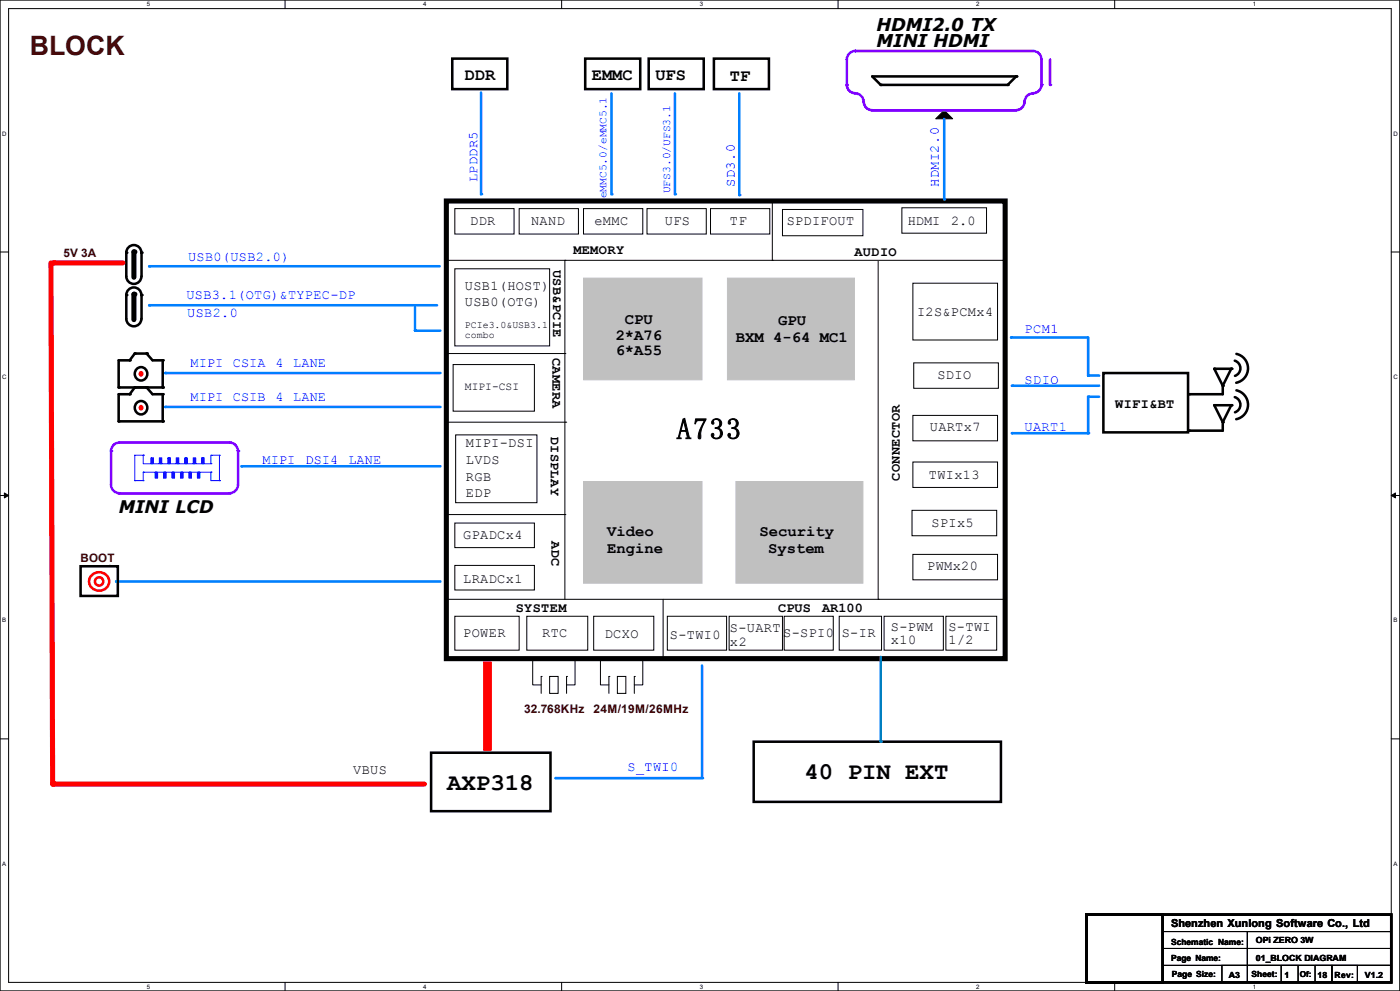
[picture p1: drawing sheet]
<svg xmlns="http://www.w3.org/2000/svg" width="420mm" height="297mm" viewBox="0 0 420 297" stroke-linecap="round" stroke-linejoin="round" font-family="sans-serif">
<path d="M0 0h419.9v297h-419.9zM2.6 2.6h414.8v291.8h-414.8z" fill="none" stroke="#000" stroke-width=".3"/>
<g fill="#fff">
<path d="M44 .3h1v2h-1z"/>
<path d="M44 294.7h1v2h-1z"/>
</g>
<path d="M85.5 0v2.6M85.5 294.4v2.6" fill="none" stroke="#000" stroke-width=".3"/>
<g fill="#fff">
<path d="M127 .3h.9v2h-.9z"/>
<path d="M127 294.7h.9v2h-.9z"/>
</g>
<path d="M168.5 0v2.6M168.5 294.4v2.6" fill="none" stroke="#000" stroke-width=".3"/>
<g fill="#fff">
<path d="M209.9 .3h1v2h-1z"/>
<path d="M209.9 294.7h1v2h-1z"/>
</g>
<path d="M251.4 0v2.6M251.4 294.4v2.6" fill="none" stroke="#000" stroke-width=".3"/>
<g fill="#fff">
<path d="M292.9 .3h.9v2h-.9z"/>
<path d="M292.9 294.7h.9v2h-.9z"/>
</g>
<path d="M334.4 0v2.6M334.4 294.4v2.6" fill="none" stroke="#000" stroke-width=".3"/>
<g fill="#fff">
<path d="M375.8 .3h1v2h-1z"/>
<path d="M375.8 294.7h1v2h-1z"/>
<path d="M.7 39h1.2v2h-1.2z"/>
<path d="M418 39h1.3v2h-1.3z"/>
<path d="M.7 112h1.2v2h-1.2z"/>
<path d="M418 112h1.3v2h-1.3z"/>
</g>
<path d="M0 75.5h2.6M417.4 75.5h2.5" fill="none" stroke="#000" stroke-width=".3"/>
<g fill="#fff">
<path d="M.7 185h1.2v1.9h-1.2z"/>
<path d="M418 185h1.2v1.9h-1.2z"/>
</g>
<path d="M0 148.5h2.6M417.4 148.5h2.5" fill="none" stroke="#000" stroke-width=".3"/>
<path d="M1.3 147.7l1.3 .8-1.3 .7zM417.4 148.5l1.2-.8v1.5z" fill="#000" stroke="#000" stroke-width=".3"/>
<g fill="#fff">
<path d="M.7 257.9h1.2v2h-1.2z"/>
<path d="M418 257.9h1.2v2h-1.2z"/>
</g>
<g fill="none" stroke="#000" stroke-width=".3">
<path d="M136.4 62.5h17.8v7.6h-17.8zM155.7 62.5h17.8v7.6h-17.8zM270.6 62.3h25.4v7.6h-25.4zM273.9 84.9h25.4v17h-25.4zM274.1 108.8h25.4v7.6h-25.4zM273.9 138.5h25.4v7.6h-25.4zM273.9 124.5h25.4v7.6h-25.4zM273.6 153h25.4v7.6h-25.4zM273.9 166.2h25.4v7.6h-25.4zM136.4 184.7h19.3v10.2h-19.3zM158 184.7h18.3v10.2h-18.3zM178.1 184.7h18v10.2h-18z"/>
<path d="M218.7 184.7h16v10.2h-16zM251.8 184.7h12.7v10.2h-12.7zM265.2 184.7h17.8v10.2h-17.8zM0 221.4h2.6M417.4 221.4h2.5"/>
</g>
<g fill="#c0c0c0" stroke="#c0c0c0" stroke-width=".3">
<path d="M175 83.4h35.6v30.4h-35.6z" fill-rule="evenodd"/>
<path d="M218.2 83.4h38.1v30.4h-38.1z" fill-rule="evenodd"/>
<path d="M175 144.3h35.6v30.5h-35.6z" fill-rule="evenodd"/>
<path d="M220.8 144.3h38.1v30.5h-38.1z" fill-rule="evenodd"/>
</g>
<path d="M129.3 225.6h35.8v17.5h-35.8z" fill="none" stroke="#000" stroke-width=".76"/>
<path d="M44.7 91.5h86.4" fill="none" stroke="#007fff" stroke-width=".76"/>
<circle cx="44.7" cy="91.5" r=".38" fill="#007fff"/>
<path d="M49.6 111.8h82.5" fill="none" stroke="#007fff" stroke-width=".76"/>
<circle cx="49.6" cy="111.8" r=".38" fill="#007fff"/>
<path d="M145.1 198.4h2.3v26.4h-2.3z" fill-rule="evenodd" fill="#f00" stroke="#f00" stroke-width=".3"/>
<path d="M15.8 235h111.5" fill="none" stroke="#f00" stroke-width="1.5"/>
<circle cx="15.8" cy="235" r=".76" fill="#f00"/>
<g fill="none" stroke="#000" stroke-width=".3">
<path d="M133.9 78h166.9M169.5 78h.1M169.5 78v101.6M231.7 78h.1M231.7 60.2v17.8M263.4 78.3v101.3M300.8 78h.1M133.9 179.6h.1M133.9 179.6h167.6M198.9 179.6v17.8M263.4 179.6h.1M159.8 197.7v7.6h2.5"/>
<path d="M172.5 197.7v7.6h-2.5M180.1 197.7v7.6h2.6M192.8 197.7v7.6h-2.5M198.9 197.4h.1M162.3 202.7h.1M162.3 202.7v5.1M164.9 202.7h2.5v5.1h-2.5zM170 202.7h.1M170 202.7v5.1M182.7 202.7h.1M182.7 202.7v5.1M185.2 202.7h2.5v5.1h-2.5z"/>
<path d="M190.3 202.7h.1M190.3 202.7v5.1"/>
</g>
<path d="M303.6 115.6h26.1" fill="none" stroke="#007fff" stroke-width=".76"/>
<circle cx="303.6" cy="115.6" r=".38" fill="#007fff"/>
<path d="M331 111.8h25.4v17.8h-25.4z" fill="none" stroke="#000" stroke-width=".76"/>
<path d="M133.9 60.2h167.6v137.2h-167.6z" fill="none" stroke="#000" stroke-width="1.5"/>
<path d="M144.3 27.7v30.5" fill="none" stroke="#007fff" stroke-width=".76"/>
<circle cx="144.3" cy="58.2" r=".38" fill="#007fff"/>
<path d="M183.4 28v30.2" fill="none" stroke="#007fff" stroke-width=".76"/>
<circle cx="183.4" cy="58.2" r=".38" fill="#007fff"/>
<path d="M221.8 28v30.5" fill="none" stroke="#007fff" stroke-width=".76"/>
<circle cx="221.8" cy="58.5" r=".38" fill="#007fff"/>
<path d="M303.3 101.1h23.1" fill="none" stroke="#007fff" stroke-width=".76"/>
<circle cx="303.3" cy="101.1" r=".38" fill="#007fff"/>
<path d="M326.4 101.1v11.5" fill="none" stroke="#007fff" stroke-width=".76"/>
<circle cx="326.4" cy="112.6" r=".38" fill="#007fff"/>
<path d="M326.4 112.6h3.3" fill="none" stroke="#007fff" stroke-width=".76"/>
<circle cx="326.4" cy="112.6" r=".38" fill="#007fff"/>
<g fill="none" stroke="#000" stroke-width=".3">
<path d="M234.7 62.8h24.2v7.9h-24.2zM133.9 106h35.6M135.9 109.3h24.4v13.9h-24.4zM169.5 106h.1M134.2 126.5h35.5M136.7 130.3h24.4v20.4h-24.4zM169.7 126.5h.1M133.9 154.2h35.6M136.4 156.8h23.9v7.3h-23.9zM169.5 154.2h.1M136.4 169.5h23.9v7.3h-23.9zM200.2 184.7h17.8v10.2h-17.8z"/>
<path d="M283.8 184.7h15.2v10.2h-15.2z"/>
</g>
<path d="M166.7 233.2h43.9" fill="none" stroke="#007fff" stroke-width=".76"/>
<circle cx="166.7" cy="233.2" r=".38" fill="#007fff"/>
<path d="M210.6 199.4v33.8" fill="none" stroke="#007fff" stroke-width=".76"/>
<circle cx="210.6" cy="233.2" r=".38" fill="#007fff"/>
<path d="M124.5 99.1h7.6" fill="none" stroke="#007fff" stroke-width=".76"/>
<circle cx="124.5" cy="99.1" r=".38" fill="#007fff"/>
<path d="M124.5 91.5v7.6" fill="none" stroke="#007fff" stroke-width=".76"/>
<circle cx="124.5" cy="99.1" r=".38" fill="#007fff"/>
<path d="M44.7 79.8h87.2" fill="none" stroke="#007fff" stroke-width=".76"/>
<circle cx="44.7" cy="79.8" r=".38" fill="#007fff"/>
<path d="M136.4 80.6h28.5v23.1h-28.5zM235.2 184.7h14.8v10.2h-14.8z" fill="none" stroke="#000" stroke-width=".3"/>
<g fill="none" stroke="#000" stroke-width=".76">
<path d="M45.8 108l-1.8-2h-3.6l-1.5 2h-3.3v8.1M48.8 108v8.1"/>
<circle cx="42.2" cy="112" r="1.95"/>
</g>
<g fill="#000">
<circle cx="35.6" cy="116.1" r=".38"/>
<circle cx="38.9" cy="108" r=".38"/>
<circle cx="40.4" cy="106" r=".38"/>
<circle cx="44" cy="106" r=".38"/>
<circle cx="48.8" cy="116.1" r=".38"/>
</g>
<path d="M34.8 174.3h97.3" fill="none" stroke="#007fff" stroke-width=".76"/>
<circle cx="34.8" cy="174.3" r=".38" fill="#007fff"/>
<path d="M38.6 86.8a2.26 2.26 0 0 1 2.4-.5 2.26 2.26 0 0 1 1.4 2.1v7.1a2.26 2.26 0 0 1-2.2 2.3 2.26 2.26 0 0 1-2.3-2.3v-7.1l.1-.6zM24.2 169.7h11.1v8.9h-11.1z" fill="none" stroke="#000" stroke-width=".76"/>
<g fill="none" stroke="#f00" stroke-width=".76">
<path d="M27.4 172.5a2.93 2.93 0 0 1 4-.6 2.93 2.93 0 0 1 .7 4.1 2.93 2.93 0 0 1-4.1 .6 2.93 2.93 0 0 1-.6-4.1z"/>
<circle cx="29.7" cy="174.3" r="1.25"/>
</g>
<path d="M32.8 169.5h.1" fill="none" stroke="#000" stroke-width=".3"/>
<g fill="#000">
<circle cx="37.9" cy="88.4" r=".38"/>
<circle cx="40.2" cy="88.2" r=".76"/>
<circle cx="42.5" cy="88.4" r=".38"/>
</g>
<path d="M40.2 88.2v7.6" fill="none" stroke="#000" stroke-width="1.5"/>
<path d="M15.3 78.8l.5 155.9" fill="none" stroke="#f00" stroke-width="1.5"/>
<circle cx="15.8" cy="234.7" r=".76" fill="#f00"/>
<circle cx="42.2" cy="112" r=".43" fill="none" stroke="#f00" stroke-width=".76"/>
<path d="M35.6 116.1h13.2M45.8 108h3M366.8 126.5v2.6h-10.1" fill="none" stroke="#000" stroke-width=".76"/>
<g fill="#000">
<circle cx="48.8" cy="108" r=".38"/>
<circle cx="48.8" cy="116.1" r=".38"/>
<circle cx="356.7" cy="129.1" r=".38"/>
<circle cx="366.8" cy="126.5" r=".38"/>
</g>
<path d="M303.6 129.8h22.8" fill="none" stroke="#007fff" stroke-width=".76"/>
<circle cx="303.6" cy="129.8" r=".38" fill="#007fff"/>
<path d="M326.4 118.9v10.9" fill="none" stroke="#007fff" stroke-width=".76"/>
<circle cx="326.4" cy="129.8" r=".38" fill="#007fff"/>
<path d="M326.4 118.9h3.3" fill="none" stroke="#007fff" stroke-width=".76"/>
<circle cx="326.4" cy="118.9" r=".38" fill="#007fff"/>
<path d="M135.7 17.6h16.5v9.1h-16.5zM175.6 17.6h16.5v9.1h-16.5zM214.2 17.6h16.5v9.1h-16.5zM38.6 74.1a2.26 2.26 0 0 1 2.4-.5 2.26 2.26 0 0 1 1.4 2.1v7.1a2.26 2.26 0 0 1-2.2 2.3 2.26 2.26 0 0 1-2.3-2.3v-7.1l.1-.6zM364.3 110.5h5.1l-2.6 5.1zM366.8 115.6v2.6h-10.1M370.4 119a2.39 2.39 0 0 1 1.7 2.3 2.39 2.39 0 0 1-1.6 2.3M370.4 108.1a2.39 2.39 0 0 1 1.7 2.2 2.39 2.39 0 0 1-1.6 2.3M370.9 117a4.4 4.4 0 0 1 3.5 4.3 4.4 4.4 0 0 1-3.5 4.3M370.9 106.1a4.4 4.4 0 0 1 3.5 4.3 4.4 4.4 0 0 1-3.5 4.3M364.3 121.5h5.1l-2.6 5z" fill="none" stroke="#000" stroke-width=".76"/>
<path d="M175 62.5h17.8v7.6h-17.8zM194.1 62.5h17.8v7.6h-17.8zM213.1 62.5h17.8v7.6h-17.8z" fill="none" stroke="#000" stroke-width=".3"/>
<g fill="#000">
<circle cx="37.9" cy="75.7" r=".38"/>
<circle cx="40.2" cy="75.5" r=".76"/>
<circle cx="42.5" cy="75.7" r=".38"/>
<circle cx="356.7" cy="118.2" r=".38"/>
<circle cx="364.3" cy="110.5" r=".38"/>
<circle cx="366.8" cy="115.6" r=".38"/>
<circle cx="369.4" cy="110.5" r=".38"/>
<circle cx="364.3" cy="121.5" r=".38"/>
<circle cx="369.4" cy="121.5" r=".38"/>
</g>
<path d="M40.2 75.5v7.6" fill="none" stroke="#000" stroke-width="1.5"/>
<path d="M16 78.8h20.9" fill="none" stroke="#f00" stroke-width="1.5"/>
<circle cx="16" cy="78.8" r=".76" fill="#f00"/>
<path d="M226.1 222.3h74.2v18h-74.2z" fill="none" stroke="#000" stroke-width=".76"/>
<path d="M264.2 196.9v25.4" fill="none" stroke="#007fc0" stroke-width=".76"/>
<circle cx="264.2" cy="222.3" r=".38" fill="#007fc0"/>
<path d="M202.5 28v30.2" fill="none" stroke="#007fff" stroke-width=".76"/>
<circle cx="202.5" cy="58.2" r=".38" fill="#007fff"/>
<g fill="none" stroke="#000" stroke-width=".76">
<path d="M194.6 17.6h16.5v9.1h-16.5zM35.6 118.2v8.1h13.2v-8.1h-3l-1.8-2.1h-3.6l-1.5 2.1"/>
<circle cx="42.2" cy="122.2" r="1.95"/>
</g>
<g fill="#000">
<circle cx="40.4" cy="116.1" r=".38"/>
<circle cx="44" cy="116.1" r=".38"/>
<circle cx="48.8" cy="118.2" r=".38"/>
<circle cx="35.6" cy="126.3" r=".38"/>
<circle cx="48.8" cy="126.3" r=".38"/>
</g>
<circle cx="42.2" cy="122.2" r=".43" fill="none" stroke="#f00" stroke-width=".76"/>
<path d="M49.6 122h82.5" fill="none" stroke="#007fff" stroke-width=".76"/>
<circle cx="49.6" cy="122" r=".38" fill="#007fff"/>
<path d="M35.6 118.2h3.3" fill="none" stroke="#000" stroke-width=".76"/>
<circle cx="38.9" cy="118.2" r=".38" fill="#000"/>
<path d="M283.3 33.1l2.5 2.5h-5.1z" fill-rule="evenodd" fill="#000" stroke="#000" stroke-width=".3"/>
<path d="M256.6 15.3h53.3" fill="none" stroke="#7f00ff" stroke-width=".76"/>
<circle cx="256.6" cy="15.3" r=".38" fill="#7f00ff"/>
<path d="M256.6 15.3a2.52 2.52 0 0 0-2.6 2.5v7.6" fill="none" stroke="#7f00ff" stroke-width=".76"/>
<circle cx="254" cy="25.4" r=".38" fill="#7f00ff"/>
<path d="M259.1 30.5a2.52 2.52 0 0 0 2.6 2.5M261.7 33.1h43.1" fill="none" stroke="#7f00ff" stroke-width=".76"/>
<circle cx="261.7" cy="33.1" r=".38" fill="#7f00ff"/>
<path d="M309.9 15.3a2.52 2.52 0 0 1 2.5 2.5l.1 7.6M254 25.4a2.52 2.52 0 0 0 2.6 2.5" fill="none" stroke="#7f00ff" stroke-width=".76"/>
<circle cx="312.5" cy="25.4" r=".38" fill="#7f00ff"/>
<path d="M315 17.8v7.6M307.3 30.5a2.52 2.52 0 0 1-2.5 2.5M312.4 25.4a2.58 2.58 0 0 1-2.5 2.6 2.52 2.52 0 0 0-2.5 2.5" fill="none" stroke="#7f00ff" stroke-width=".76"/>
<path d="M261.7 22.9h43.1l-2.5 2.5h-38.1z" fill="none" stroke="#000" stroke-width=".76"/>
<g fill="#000">
<circle cx="264.2" cy="25.4" r=".38"/>
<circle cx="302.3" cy="25.4" r=".38"/>
<circle cx="304.8" cy="22.9" r=".38"/>
</g>
<circle cx="315" cy="25.4" r=".38" fill="#7f00ff"/>
<path d="M256.6 28a2.52 2.52 0 0 1 2.5 2.5" fill="none" stroke="#7f00ff" stroke-width=".76"/>
<path d="M283.3 35.6v24.1" fill="none" stroke="#007fff" stroke-width=".76"/>
<circle cx="283.3" cy="59.7" r=".38" fill="#007fff"/>
<path d="M33.3 135.2v10.1" fill="none" stroke="#7f00ff" stroke-width=".76"/>
<circle cx="33.3" cy="135.2" r=".38" fill="#7f00ff"/>
<path d="M71.4 135.2v10.1" fill="none" stroke="#7f00ff" stroke-width=".76"/>
<circle cx="71.4" cy="135.2" r=".38" fill="#7f00ff"/>
<path d="M35.9 132.6h33" fill="none" stroke="#7f00ff" stroke-width=".76"/>
<circle cx="68.9" cy="132.6" r=".38" fill="#7f00ff"/>
<path d="M35.9 132.6a2.52 2.52 0 0 0-2.6 2.6M68.9 132.6a2.52 2.52 0 0 1 2.5 2.6M35.9 147.9h33" fill="none" stroke="#7f00ff" stroke-width=".76"/>
<circle cx="68.9" cy="147.9" r=".38" fill="#7f00ff"/>
<path d="M33.3 145.3a2.52 2.52 0 0 0 2.6 2.5M71.4 145.3a2.52 2.52 0 0 1-2.5 2.5" fill="none" stroke="#7f00ff" stroke-width=".76"/>
<g fill="none" stroke="#00f" stroke-width=".3">
<path d="M43 136.4h.1M43 136.4v2.6h20.3M43 136.4h-2.6v7.7M63.3 139h.1M63.3 136.4h.1M63.3 136.4v2.6M63.3 136.4h2.5M65.8 136.4h.1M65.8 136.4v7.7M40.4 144.1h.1M40.4 144.1h2.6M43 141.5h.1"/>
<path d="M43 144.1h.1M43 141.5h20.3M43 141.5v2.6M63.3 141.5h.1M63.3 141.5v2.6h2.5M65.8 144.1h.1"/>
</g>
<g fill="#00f" stroke="#00f" stroke-width=".3">
<path d="M46.5 141.5h.8v1.8h-.8z" fill-rule="evenodd"/>
<path d="M49.1 141.5h.7v1.8h-.7z" fill-rule="evenodd"/>
<path d="M51.6 141.5h.8v1.8h-.8z" fill-rule="evenodd"/>
<path d="M59.2 141.5h.8v1.8h-.8z" fill-rule="evenodd"/>
<path d="M45.3 137.2h.7v1.8h-.7z" fill-rule="evenodd"/>
<path d="M56.7 141.5h.7v1.8h-.7z" fill-rule="evenodd"/>
<path d="M54.1 141.5h.8v1.8h-.8z" fill-rule="evenodd"/>
<path d="M47.8 137.2h.8v1.8h-.8z" fill-rule="evenodd"/>
<path d="M50.3 137.2h.8v1.8h-.8z" fill-rule="evenodd"/>
<path d="M52.9 137.2h.7v1.8h-.7z" fill-rule="evenodd"/>
<path d="M55.4 137.2h.8v1.8h-.8z" fill-rule="evenodd"/>
<path d="M58 137.2h.7v1.8h-.7z" fill-rule="evenodd"/>
<path d="M60.5 137.2h.8v1.8h-.8z" fill-rule="evenodd"/>
</g>
<path d="M72.4 139.7h59.7" fill="none" stroke="#007fff" stroke-width=".76"/>
<circle cx="72.4" cy="139.7" r=".38" fill="#007fff"/>
<path d="M348.8 279.2h68.6v5.1h-68.6zM348.8 274.1h68.6v5.1h-68.6zM374.2 279.2h43.2v10.1h-43.2zM348.8 284.3h68.6v5h-68.6zM348.8 289.3h68.6v5.1h-68.6zM366.6 289.3h7.6v5.1h-7.6zM384.3 289.3h5.1v5.1h-5.1zM394.5 289.3h5.1v5.1h-5.1zM399.6 289.3h7.6v5.1h-7.6z" fill="none" stroke="#000" stroke-width=".3"/>
<path d="M325.9 274.1h91.5v20.3h-91.5zM325.9 274.1h22.9v20.3h-22.9z" fill="none" stroke="#000" stroke-width=".76"/>
<text font-size="8.9" x="203" y="131.6">A733</text>
<text font-size="8" fill="#3f0000" x="8.9" y="16.4">BLOCK</text>
<g font-size="7.2">
<text x="241.3" y="233.4">40 PIN EXT</text>
<text x="134.2" y="236.7">AXP318</text>
</g>
<g font-size="5.3">
<text x="262.9" y="9.1">HDMI2.0 TX</text>
<text x="262.9" y="14.2">MINI HDMI</text>
</g>
<text font-size="5.2" x="35.6" y="153.8">MINI LCD</text>
<g font-size="5.1">
<text x="139.5" y="23.9">DDR</text>
<text x="177.6" y="23.9">EMMC</text>
<text x="196.6" y="23.9">UFS</text>
<text x="219" y="24.1">TF</text>
</g>
<g font-size="4.7">
<text x="184.7" y="101.8">2*A76</text>
<text x="187.5" y="97.1">CPU</text>
<text x="233.5" y="97.4">GPU</text>
<text x="184.7" y="106.4">6*A55</text>
<text x="220.8" y="102.4">BXM 4-64 MC1</text>
<text x="182.2" y="160.6">Video</text>
<text x="227.9" y="160.6">Security</text>
<text x="182.2" y="165.7">Engine</text>
<text x="230.4" y="165.7">System</text>
</g>
<g font-size="4.1" fill="#00f">
<text x="143.2" y="54.7" transform="rotate(-90 143.2 54.7)">LPDDR5</text>
<text x="220.4" y="55.9" transform="rotate(-90 220.4 55.9)">SD3.0</text>
<text x="281.6" y="55.9" transform="rotate(-90 281.6 55.9)">HDMI2.0</text>
<text x="56.4" y="78.2">USB0(USB2.0)</text>
<text x="55.9" y="89.7">USB3.1(OTG)&amp;TYPEC-DP</text>
<text x="56.2" y="95">USB2.0</text>
<text x="307.4" y="99.8">PCM1</text>
<text x="57.2" y="110">MIPI</text>
<text x="69.9" y="110">CSIA</text>
<text x="82.6" y="110">4</text>
<text x="88" y="110">LANE</text>
<text x="307.4" y="115.1">SDIO</text>
<text x="57.2" y="120.1">MIPI</text>
<text x="69.9" y="120.1">CSIB</text>
<text x="82.6" y="120.1">4</text>
<text x="88" y="120.1">LANE</text>
<text x="307.4" y="129">UART1</text>
<text x="78.8" y="139.2">MIPI</text>
<text x="91.7" y="139.2">DSI4</text>
<text x="104.5" y="139.2">LANE</text>
<text x="188.3" y="231.1">S_TWI0</text>
</g>
<g font-size="4.1">
<text x="141" y="67.3">DDR</text>
<text x="159.3" y="67.3">NAND</text>
<text x="178.4" y="67.3">eMMC</text>
<text x="199.4" y="67.6">UFS</text>
<text x="219" y="67.6">TF</text>
<text x="236" y="67.6">SPDIFOUT</text>
<text x="272.3" y="67.3">HDMI</text>
<text x="285.3" y="67.3">2.0</text>
<text x="172" y="76.1">MEMORY</text>
<text x="256.3" y="76.6">AUDIO</text>
<text x="166" y="80.8" transform="rotate(90 166 80.8)">USB&amp;PCIE</text>
<text x="139.5" y="86.9">USB1(HOST)</text>
<text x="139.5" y="91.7">USB0(OTG)</text>
<text x="275.1" y="94.7">I2S&amp;PCMx4</text>
<text x="165.7" y="107.2" transform="rotate(90 165.7 107.2)">CAMERA</text>
<text x="281.2" y="113.5">SDIO</text>
<text x="334.6" y="122.3">WIFI&amp;BT</text>
<text x="165.2" y="130.9" transform="rotate(90 165.2 130.9)">DISPLAY</text>
<text x="278.9" y="129.3">UARTx7</text>
<text x="139.7" y="133.9">MIPI-DSI</text>
<text x="139.7" y="138.9">LVDS</text>
<text x="278.7" y="143.5">TWIx13</text>
<text x="139.7" y="144">RGB</text>
<text x="139.7" y="149.1">EDP</text>
<text x="270" y="144.1" transform="rotate(-90 270 144.1)">CONNECTOR</text>
<text x="139" y="161.5">GPADCx4</text>
<text x="279.4" y="158">SPIx5</text>
<text x="165.5" y="162.1" transform="rotate(90 165.5 162.1)">ADC</text>
<text x="278.2" y="170.9">PWMx20</text>
<text x="139" y="174.8">LRADCx1</text>
<text x="154.7" y="183.3">SYSTEM</text>
<text x="233.5" y="183.3">CPUS</text>
<text x="246.6" y="183.3">AR100</text>
<text x="139" y="191">POWER</text>
<text x="162.6" y="191">RTC</text>
<text x="181.4" y="191.3">DCXO</text>
<text x="201" y="191.5">S-TWI0</text>
<text x="219" y="189.5">S-UART</text>
<text x="235" y="191">S-SPI0</text>
<text x="252.5" y="191">S-IR</text>
<text x="267.3" y="189">S-PWM</text>
<text x="284.5" y="189">S-TWI</text>
<text x="219" y="193.5">x2</text>
<text x="267.3" y="193">x10</text>
<text x="284.5" y="193">1/2</text>
<text x="106" y="231.9">VBUS</text>
</g>
<g font-size="3.6" fill="#3f0000">
<text x="157.3" y="213.7">32.768KHz</text>
<text x="178.1" y="213.7">24M/19M/26MHz</text>
</g>
<g font-size="3.5" fill="#3f0000">
<text x="19.1" y="77">5V 3A</text>
<text x="24.2" y="168.4">BOOT</text>
</g>
<g font-size="3.4" fill="#00f">
<text x="182" y="59.5" transform="rotate(-90 182 59.5)">eMMC5.0/eMMC5.1</text>
<text x="201" y="58" transform="rotate(-90 201 58)">UFS3.0/UFS3.1</text>
</g>
<text font-size="3.4" x="139.5" y="116.8">MIPI-CSI</text>
<text font-size="3.3" x="351.3" y="278">Shenzhen Xunlong Software Co., Ltd</text>
<g font-size="3">
<text x="139.5" y="98.4">PCIe3.0&amp;USB3.1</text>
<text x="139.5" y="101.4">combo</text>
</g>
<g font-size="2.5">
<text x="351.3" y="283.1">Schematic Name:</text>
<text x="376.7" y="287.9">01_BLOCK DIAGRAM</text>
<text x="376.7" y="282.6">OPi ZERO 3W</text>
<text x="351.3" y="288.2">Page Name:</text>
<text x="351.6" y="292.7">Page Size:</text>
<text x="368.6" y="293">A3</text>
<text x="375.5" y="292.7">Sheet:</text>
<text x="385.4" y="293">1</text>
<text x="389.9" y="292.9">Of:</text>
<text x="395.3" y="293">18</text>
<text x="400.3" y="293">Rev:</text>
<text x="409.5" y="293.2">V1.2</text>
</g>
<g font-size="1.8">
<text x="44" y="1.9">5</text>
<text x="127" y="1.9">4</text>
<text x="209.9" y="1.9">3</text>
<text x="292.9" y="1.9">2</text>
<text x="375.8" y="1.9">1</text>
<text x=".7" y="40.6">D</text>
<text x="418" y="40.6">D</text>
<text x=".7" y="113.6">C</text>
<text x="418" y="113.6">C</text>
<text x=".7" y="186.6">B</text>
<text x="418" y="186.6">B</text>
<text x=".7" y="259.5">A</text>
<text x="418" y="259.5">A</text>
<text x="44" y="296.3">5</text>
<text x="127" y="296.3">4</text>
<text x="209.9" y="296.3">3</text>
<text x="292.9" y="296.3">2</text>
<text x="375.8" y="296.3">1</text>
</g>
</svg>
